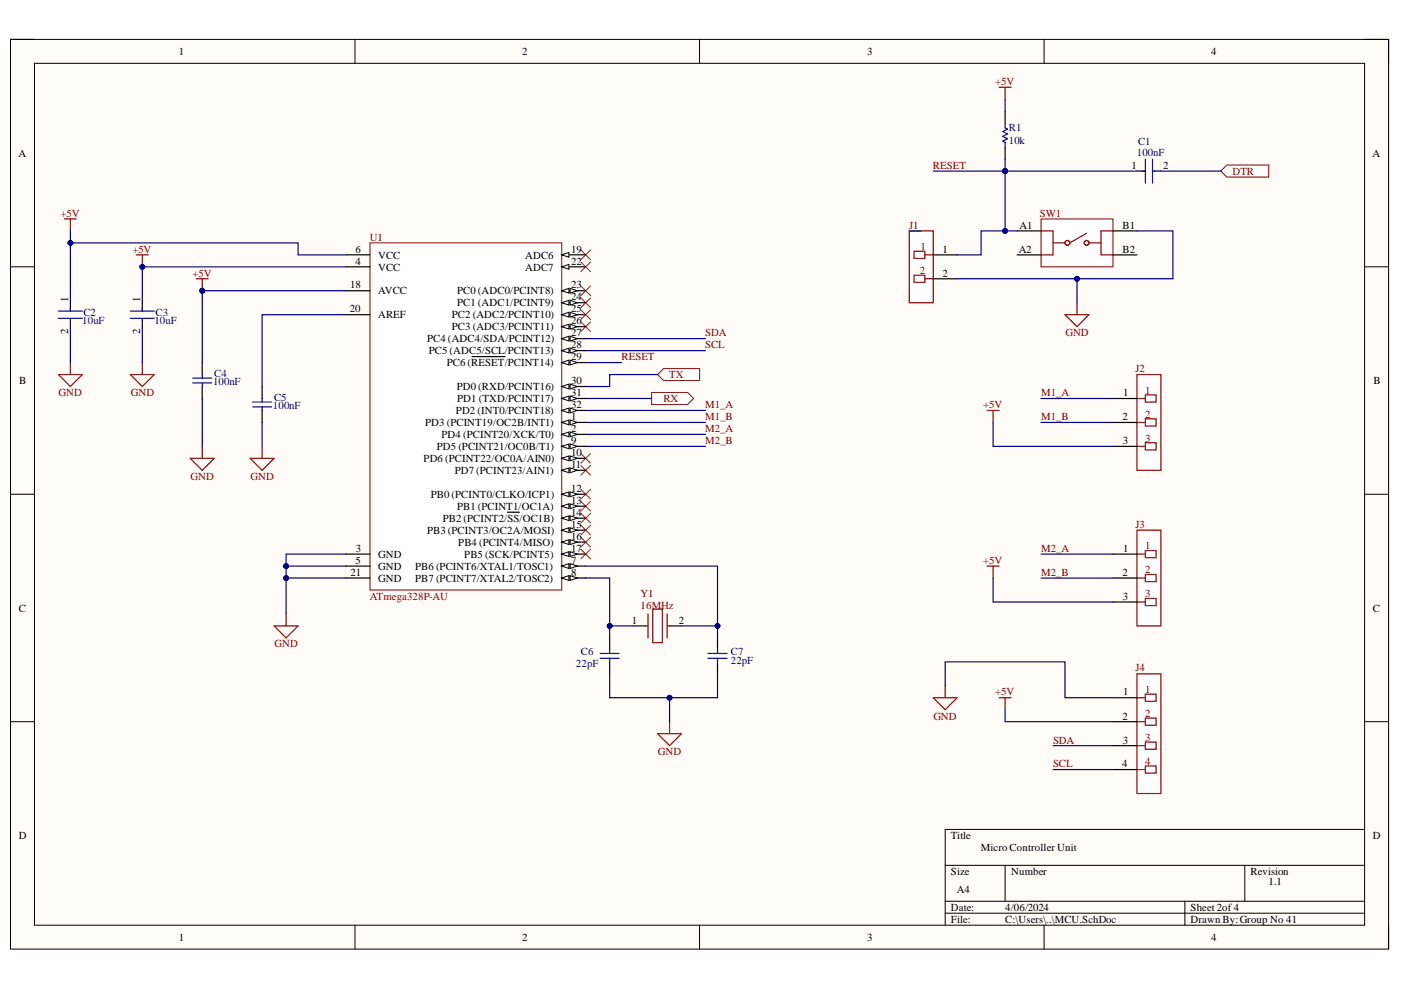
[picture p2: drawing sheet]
<svg xmlns="http://www.w3.org/2000/svg" width="297mm" height="210mm" viewBox="0 0 297 210" stroke-linecap="round" stroke-linejoin="round" font-family="sans-serif">
<path d="M2.2 8.4h292.2v192.8h-292.2z" fill-rule="evenodd" fill="#fffcf8"/>
<path d="M2.2 8.4h292.2v192.8h-292.2z" fill="none" stroke="#000" stroke-width=".21"/>
<path d="M7.3 13.4h282v182.8h-282z" fill-rule="evenodd" fill="#fffcf8"/>
<g fill="none" stroke="#000" stroke-width=".21">
<path d="M2.2 8.3h5.1M7.3 13.4h282v182.8h-282zM75.3 8.3v5.1M148.3 8.3v5.1M221.4 8.4v5M289.3 8.4h5.1v5M2.2 56.6h5.1M289.3 56.6h5.1M2.2 104.8h5.1M289.3 104.8h5.1M2.2 153h5.1M289.3 153h5.1"/>
<path d="M289.3 175.9h-88.9v20.3M75.3 196.2v5M148.3 196.2v5M200.4 183.5h88.9M200.4 191.1h88.9M200.4 193.6h88.9M213.1 183.5v7.6M221.4 196.2v5M251.2 191.1v5.1M263.9 183.5v7.6M294.4 196.2v5"/>
</g>
<path d="M41.6 59.1h2.5M42.9 59.1v2.5M40.3 97.2h5.1l-2.5 2.5zM42.9 94.6v2.6M53 97.2h5.1l-2.5 2.5zM55.6 94.6v2.6M58.1 132.7h5.1l-2.5 2.5zM60.7 130.2v2.5" fill="none" stroke="#800000" stroke-width=".25"/>
<circle cx="42.9" cy="61.6" r=".51" fill="#000080"/>
<circle cx="42.9" cy="61.6" r=".51" fill="none" stroke="#000080" stroke-width=".21"/>
<path d="M129.3 135.2v2.6M152.1 135.2v2.6M129.3 140.3v2.6M152.1 140.3v2.6" fill="none" stroke="#000" stroke-width=".25"/>
<path d="M127.2 138.5h4.1M127.2 139.6h4.1M129.3 137.8v.7M129.3 139.6v.7M150.1 138.5h4.1M150.1 139.6h4.1M152.1 137.8v.7M152.1 139.6v.7" fill="none" stroke="#00f" stroke-width=".25"/>
<path d="M139.4 155.6h5.1l-2.5 2.5zM142 153v2.6" fill="none" stroke="#800000" stroke-width=".25"/>
<path d="M220.7 46.4h15.3v10.2h-15.3z" fill-rule="evenodd" fill="#fff"/>
<path d="M220.7 46.4h15.3v10.2h-15.3z" fill="none" stroke="#800000" stroke-width=".21"/>
<path d="M213.1 23.6v2.5M213.1 31.2v2.5M215.6 49h5.1M215.6 54h5.1M236 49h5.1M236 54h5.1" fill="none" stroke="#000" stroke-width=".25"/>
<g fill="none" stroke="#800000" stroke-width=".25">
<path d="M220.7 49h2.6v5h-2.6M223.3 51.5h2.5M230.4 49.5l-3.6 2M230.9 51.5h2.5M236 49h-2.6v5h2.6"/>
<circle cx="226.3" cy="51.5" r=".51"/>
<circle cx="230.4" cy="51.5" r=".51"/>
</g>
<path d="M213.1 26.1v1l.5 .3-1 .5 1 .5-1 .5 1 .5-1 .5 .5 .3v1" fill="none" stroke="#00f" stroke-width=".25"/>
<path d="M192.8 49h5.1v15.2h-5.1z" fill-rule="evenodd" fill="#fff"/>
<path d="M192.8 49h5.1v15.2h-5.1z" fill="none" stroke="#800000" stroke-width=".25"/>
<path d="M193.8 53.3h2.3v1.5h-2.3z" fill-rule="evenodd" fill="#fff"/>
<path d="M193.8 53.3h2.3v1.5h-2.3zM196.1 54h1.8" fill="none" stroke="#800000" stroke-width=".25"/>
<path d="M193.8 58.3h2.3v1.6h-2.3z" fill-rule="evenodd" fill="#fff"/>
<path d="M193.8 58.3h2.3v1.6h-2.3zM196.1 59.1h1.8M225.8 66.7h5.1l-2.5 2.6zM228.4 64.2v2.5" fill="none" stroke="#800000" stroke-width=".25"/>
<path d="M241.1 36.3h1.7M244.6 36.3h1.5M197.9 54h5M197.9 59.1h5" fill="none" stroke="#000" stroke-width=".25"/>
<path d="M242.1 36.3h.7M242.8 33.7v5.1M244.4 33.7v5.1M244.6 36.3h.3" fill="none" stroke="#00f" stroke-width=".25"/>
<path d="M258.8 36.3l1.3-1.3h8.9v2.5h-8.9z" fill-rule="evenodd" fill="#fff"/>
<path d="M258.8 36.3l1.3-1.3h8.9v2.5h-8.9z" fill="none" stroke="#800000" stroke-width=".21"/>
<path d="M139.4 79.4l1.3-1.3h7.6v2.6h-7.6z" fill-rule="evenodd" fill="#fff"/>
<path d="M139.4 79.4l1.3-1.3h7.6v2.6h-7.6z" fill="none" stroke="#800000" stroke-width=".21"/>
<path d="M138.2 83.2h7.6l1.3 1.3-1.3 1.3h-7.6z" fill-rule="evenodd" fill="#fff"/>
<path d="M138.2 83.2h7.6l1.3 1.3-1.3 1.3h-7.6z" fill="none" stroke="#800000" stroke-width=".21"/>
<path d="M241.1 79.4h5v20.3h-5z" fill-rule="evenodd" fill="#fff"/>
<path d="M241.1 79.4h5v20.3h-5z" fill="none" stroke="#800000" stroke-width=".25"/>
<path d="M242.8 83.7h2.3v1.6h-2.3z" fill-rule="evenodd" fill="#fff"/>
<path d="M241.1 84.5h1.7M242.8 83.7h2.3v1.6h-2.3z" fill="none" stroke="#800000" stroke-width=".25"/>
<path d="M242.8 88.8h2.3v1.5h-2.3z" fill-rule="evenodd" fill="#fff"/>
<path d="M241.1 89.6h1.7M242.8 88.8h2.3v1.5h-2.3z" fill="none" stroke="#800000" stroke-width=".25"/>
<path d="M242.8 93.9h2.3v1.5h-2.3z" fill-rule="evenodd" fill="#fff"/>
<path d="M241.1 94.6h1.7M242.8 93.9h2.3v1.5h-2.3z" fill="none" stroke="#800000" stroke-width=".25"/>
<path d="M236 84.5h5.1M236 89.6h5.1M236 94.6h5.1" fill="none" stroke="#000" stroke-width=".25"/>
<path d="M241.1 112.4h5v20.3h-5z" fill-rule="evenodd" fill="#fff"/>
<path d="M241.1 112.4h5v20.3h-5z" fill="none" stroke="#800000" stroke-width=".25"/>
<path d="M242.8 116.7h2.3v1.5h-2.3z" fill-rule="evenodd" fill="#fff"/>
<path d="M241.1 117.5h1.7M242.8 116.7h2.3v1.5h-2.3z" fill="none" stroke="#800000" stroke-width=".25"/>
<path d="M242.8 121.8h2.3v1.5h-2.3z" fill-rule="evenodd" fill="#fff"/>
<path d="M241.1 122.6h1.7M242.8 121.8h2.3v1.5h-2.3z" fill="none" stroke="#800000" stroke-width=".25"/>
<path d="M242.8 126.9h2.3v1.5h-2.3z" fill-rule="evenodd" fill="#fff"/>
<path d="M241.1 127.6h1.7M242.8 126.9h2.3v1.5h-2.3z" fill="none" stroke="#800000" stroke-width=".25"/>
<path d="M236 117.5h5.1M236 122.6h5.1M236 127.6h5.1" fill="none" stroke="#000" stroke-width=".25"/>
<path d="M241.1 142.9h5v25.3h-5z" fill-rule="evenodd" fill="#fff"/>
<path d="M241.1 142.9h5v25.3h-5z" fill="none" stroke="#800000" stroke-width=".25"/>
<path d="M242.8 147.2h2.3v1.5h-2.3z" fill-rule="evenodd" fill="#fff"/>
<path d="M241.1 147.9h1.7M242.8 147.2h2.3v1.5h-2.3z" fill="none" stroke="#800000" stroke-width=".25"/>
<path d="M242.8 152.3h2.3v1.5h-2.3z" fill-rule="evenodd" fill="#fff"/>
<path d="M241.1 153h1.7M242.8 152.3h2.3v1.5h-2.3z" fill="none" stroke="#800000" stroke-width=".25"/>
<path d="M242.8 157.3h2.3v1.6h-2.3z" fill-rule="evenodd" fill="#fff"/>
<path d="M241.1 158.1h1.7M242.8 157.3h2.3v1.6h-2.3z" fill="none" stroke="#800000" stroke-width=".25"/>
<path d="M242.8 162.4h2.3v1.5h-2.3z" fill-rule="evenodd" fill="#fff"/>
<g fill="none" stroke="#800000" stroke-width=".25">
<path d="M211.8 18.5h2.6M213.1 18.5v2.5M13.7 46.4h2.5M14.9 46.4v2.6M28.9 54h2.5M30.2 54v2.6M12.4 79.4h5.1l-2.6 2.6zM14.9 76.9v2.5M27.6 79.4h5.1l-2.5 2.6zM30.2 76.9v2.5M209.3 87h2.5M210.6 87v2.6"/>
<path d="M209.3 120h2.5M210.6 120v2.6M197.9 147.9h5l-2.5 2.6zM200.4 145.4v2.5M211.8 147.9h2.6M213.1 147.9v2.6M241.1 163.2h1.7M242.8 162.4h2.3v1.5h-2.3z"/>
</g>
<path d="M14.9 64.2v1.8M14.9 67.7v1.6M30.2 64.2v1.8M30.2 67.7v1.6M42.9 76.9v2.5M42.9 82v2.5M55.6 82v2.5M55.6 87v2.6M236 147.9h5.1M236 153h5.1M236 158.1h5.1M236 163.2h5.1" fill="none" stroke="#000" stroke-width=".25"/>
<g fill="none" stroke="#f00" stroke-width=".21">
<path d="M123.2 55.6l2 2M123.2 53l2 2M125.2 55.6l-2 2M125.2 53l-2 2M123.2 68.2l2 2.1M123.2 65.7l2 2M123.2 63.2l2 2M123.2 60.6l2 2.1M125.2 68.2l-2 2.1M125.2 65.7l-2 2M125.2 63.2l-2 2M125.2 60.6l-2 2.1"/>
<path d="M123.2 98.7l2 2M123.2 96.2l2 2M125.2 98.7l-2 2M125.2 96.2l-2 2M123.2 116.5l2 2M123.2 113.9l2 2.1M123.2 111.4l2 2M123.2 108.9l2 2M123.2 106.3l2 2M123.2 103.8l2 2M125.2 116.5l-2 2M125.2 113.9l-2 2.1"/>
<path d="M125.2 111.4l-2 2M125.2 108.9l-2 2M125.2 106.3l-2 2M125.2 103.8l-2 2"/>
</g>
<g fill="none" stroke="#00f" stroke-width=".25">
<path d="M12.4 66h5.1M12.4 67.5h5.1M14.9 65.2v.8M14.9 67.7v.3M27.6 66h5.1M27.6 67.5h5.1M30.2 65.2v.8M30.2 67.7v.3M42.9 79.4v.8M40.8 80.2h4.1M40.8 81.2h4.1M42.9 81.2v.8"/>
<path d="M53.5 85.2h4.1M53.5 86.3h4.1M55.6 84.5v.7M55.6 86.3v.7"/>
</g>
<circle cx="30.2" cy="56.6" r=".51" fill="#000080"/>
<circle cx="30.2" cy="56.6" r=".51" fill="none" stroke="#000080" stroke-width=".21"/>
<path d="M138.4 129.2h2v7.1h-2z" fill-rule="evenodd" fill="#fff"/>
<path d="M136.9 132.7h.5M137.4 130.2v5M138.4 129.2h2v7.1h-2zM141.5 130.2v5M141.5 132.7h.5" fill="none" stroke="#800000" stroke-width=".25"/>
<path d="M134.3 132.7h2.6M142 132.7h2.5" fill="none" stroke="#000" stroke-width=".25"/>
<path d="M60.7 120h12.7" fill="none" stroke="#000080" stroke-width=".25"/>
<circle cx="60.7" cy="120" r=".51" fill="#000080"/>
<circle cx="60.7" cy="120" r=".51" fill="none" stroke="#000080" stroke-width=".21"/>
<path d="M60.7 122.6h12.7" fill="none" stroke="#000080" stroke-width=".25"/>
<circle cx="60.7" cy="122.6" r=".51" fill="#000080"/>
<circle cx="60.7" cy="122.6" r=".51" fill="none" stroke="#000080" stroke-width=".21"/>
<path d="M142 147.9v5.1" fill="none" stroke="#000080" stroke-width=".25"/>
<circle cx="142" cy="147.9" r=".51" fill="#000080"/>
<circle cx="142" cy="147.9" r=".51" fill="none" stroke="#000080" stroke-width=".21"/>
<path d="M213.1 33.7v2.6" fill="none" stroke="#000080" stroke-width=".25"/>
<circle cx="213.1" cy="36.3" r=".51" fill="#000080"/>
<circle cx="213.1" cy="36.3" r=".51" fill="none" stroke="#000080" stroke-width=".21"/>
<path d="M213.1 21v2.6M215.6 49h-7.6v5h-5.1M124.2 76.9h7.6" fill="none" stroke="#000080" stroke-width=".25"/>
<circle cx="213.1" cy="49" r=".51" fill="#000080"/>
<circle cx="213.1" cy="49" r=".51" fill="none" stroke="#000080" stroke-width=".21"/>
<path d="M197.9 36.3h15.2" fill="none" stroke="#000080" stroke-width=".25"/>
<circle cx="213.1" cy="36.3" r=".51" fill="#000080"/>
<circle cx="213.1" cy="36.3" r=".51" fill="none" stroke="#000080" stroke-width=".21"/>
<path d="M241.1 49h7.6v10.1h-45.8" fill="none" stroke="#000080" stroke-width=".25"/>
<circle cx="228.4" cy="59.1" r=".51" fill="#000080"/>
<circle cx="228.4" cy="59.1" r=".51" fill="none" stroke="#000080" stroke-width=".21"/>
<path d="M228.4 59.1v5.1" fill="none" stroke="#000080" stroke-width=".25"/>
<circle cx="228.4" cy="59.1" r=".51" fill="#000080"/>
<circle cx="228.4" cy="59.1" r=".51" fill="none" stroke="#000080" stroke-width=".21"/>
<path d="M213.1 36.3v12.7" fill="none" stroke="#000080" stroke-width=".25"/>
<circle cx="213.1" cy="36.3" r=".51" fill="#000080"/>
<circle cx="213.1" cy="36.3" r=".51" fill="none" stroke="#000080" stroke-width=".21"/>
<circle cx="213.1" cy="49" r=".51" fill="#000080"/>
<circle cx="213.1" cy="49" r=".51" fill="none" stroke="#000080" stroke-width=".21"/>
<path d="M213.1 36.3h28M246.1 36.3h12.7M124.2 84.5h14" fill="none" stroke="#000080" stroke-width=".25"/>
<circle cx="213.1" cy="36.3" r=".51" fill="#000080"/>
<circle cx="213.1" cy="36.3" r=".51" fill="none" stroke="#000080" stroke-width=".21"/>
<g fill="none" stroke="#000080" stroke-width=".25">
<path d="M192.8 49h2.5M14.9 69.3v7.6M30.2 69.3v7.6M42.9 61.6h30.5M124.2 71.8h25.4M124.2 74.3h25.4M139.4 79.4h-10.1v2.6h-5.1M42.9 84.5v10.1M55.6 89.6v5M124.2 87h25.4M124.2 89.6h25.4M124.2 92.1h25.4"/>
<path d="M124.2 94.6h25.4M210.6 89.6v5h25.4M220.7 89.6h15.3M220.7 84.5h15.3M220.7 117.5h15.3M210.6 122.6v5h25.4M220.7 122.6h15.3M213.1 150.5v2.5h22.9M223.3 158.1h12.7M223.3 163.2h12.7"/>
</g>
<circle cx="42.9" cy="61.6" r=".51" fill="#000080"/>
<circle cx="42.9" cy="61.6" r=".51" fill="none" stroke="#000080" stroke-width=".21"/>
<path d="M42.9 61.6v15.3M73.4 66.7h-17.8v15.3" fill="none" stroke="#000080" stroke-width=".25"/>
<circle cx="42.9" cy="61.6" r=".51" fill="#000080"/>
<circle cx="42.9" cy="61.6" r=".51" fill="none" stroke="#000080" stroke-width=".21"/>
<path d="M129.3 132.7h5" fill="none" stroke="#000080" stroke-width=".25"/>
<circle cx="129.3" cy="132.7" r=".51" fill="#000080"/>
<circle cx="129.3" cy="132.7" r=".51" fill="none" stroke="#000080" stroke-width=".21"/>
<path d="M73.4 56.6h-43.2v7.6" fill="none" stroke="#000080" stroke-width=".25"/>
<circle cx="30.2" cy="56.6" r=".51" fill="#000080"/>
<circle cx="30.2" cy="56.6" r=".51" fill="none" stroke="#000080" stroke-width=".21"/>
<path d="M14.9 51.5h48.3v2.5h10.2" fill="none" stroke="#000080" stroke-width=".25"/>
<circle cx="14.9" cy="51.5" r=".51" fill="#000080"/>
<circle cx="14.9" cy="51.5" r=".51" fill="none" stroke="#000080" stroke-width=".21"/>
<path d="M129.3 142.9v5h22.8v-5M200.4 145.4v-5.1h25.4v7.6h10.2" fill="none" stroke="#000080" stroke-width=".25"/>
<circle cx="142" cy="147.9" r=".51" fill="#000080"/>
<circle cx="142" cy="147.9" r=".51" fill="none" stroke="#000080" stroke-width=".21"/>
<path d="M144.5 132.7h7.6" fill="none" stroke="#000080" stroke-width=".25"/>
<circle cx="152.1" cy="132.7" r=".51" fill="#000080"/>
<circle cx="152.1" cy="132.7" r=".51" fill="none" stroke="#000080" stroke-width=".21"/>
<path d="M73.4 117.5h-12.7v12.7" fill="none" stroke="#000080" stroke-width=".25"/>
<circle cx="60.7" cy="120" r=".51" fill="#000080"/>
<circle cx="60.7" cy="120" r=".51" fill="none" stroke="#000080" stroke-width=".21"/>
<circle cx="60.7" cy="122.6" r=".51" fill="#000080"/>
<circle cx="60.7" cy="122.6" r=".51" fill="none" stroke="#000080" stroke-width=".21"/>
<path d="M124.2 122.6h5.1v12.6" fill="none" stroke="#000080" stroke-width=".25"/>
<circle cx="129.3" cy="132.7" r=".51" fill="#000080"/>
<circle cx="129.3" cy="132.7" r=".51" fill="none" stroke="#000080" stroke-width=".21"/>
<path d="M124.2 120h27.9v15.2" fill="none" stroke="#000080" stroke-width=".25"/>
<circle cx="152.1" cy="132.7" r=".51" fill="#000080"/>
<circle cx="152.1" cy="132.7" r=".51" fill="none" stroke="#000080" stroke-width=".21"/>
<path d="M14.9 49v15.2" fill="none" stroke="#000080" stroke-width=".25"/>
<circle cx="14.9" cy="51.5" r=".51" fill="#000080"/>
<circle cx="14.9" cy="51.5" r=".51" fill="none" stroke="#000080" stroke-width=".21"/>
<path d="M78.4 51.5h40.7v73.6h-40.7z" fill-rule="evenodd" fill="#fff"/>
<path d="M78.4 51.5h40.7v73.6h-40.7z" fill="none" stroke="#800000" stroke-width=".21"/>
<path d="M119.1 76.9h5.1" fill="none" stroke="#000" stroke-width=".25"/>
<path d="M119.1 76.9l1.5-.5v1z" fill="#f8fcff"/>
<path d="M119.1 76.9l1.5-.5v1z" fill="none" stroke="#000" stroke-width=".21"/>
<path d="M120.9 76.4l1.5 .5-1.5 .5z" fill="#f8fcff"/>
<path d="M120.9 76.4l1.5 .5-1.5 .5z" fill="none" stroke="#000" stroke-width=".21"/>
<path d="M100.1 75.6h7M119.1 82h5.1" fill="none" stroke="#000" stroke-width=".25"/>
<path d="M119.1 82l1.5-.6v1.1z" fill="#f8fcff"/>
<path d="M119.1 82l1.5-.6v1.1z" fill="none" stroke="#000" stroke-width=".21"/>
<path d="M120.9 81.4l1.5 .6-1.5 .5z" fill="#f8fcff"/>
<path d="M120.9 81.4l1.5 .6-1.5 .5z" fill="none" stroke="#000" stroke-width=".21"/>
<path d="M119.1 84.5h5.1" fill="none" stroke="#000" stroke-width=".25"/>
<path d="M119.1 84.5l1.5-.5v1z" fill="#f8fcff"/>
<path d="M119.1 84.5l1.5-.5v1z" fill="none" stroke="#000" stroke-width=".21"/>
<path d="M120.9 84l1.5 .5-1.5 .5z" fill="#f8fcff"/>
<path d="M120.9 84l1.5 .5-1.5 .5z" fill="none" stroke="#000" stroke-width=".21"/>
<path d="M119.1 87h5.1" fill="none" stroke="#000" stroke-width=".25"/>
<path d="M119.1 87l1.5-.5v1z" fill="#f8fcff"/>
<path d="M119.1 87l1.5-.5v1z" fill="none" stroke="#000" stroke-width=".21"/>
<path d="M120.9 86.5l1.5 .5-1.5 .5z" fill="#f8fcff"/>
<path d="M120.9 86.5l1.5 .5-1.5 .5z" fill="none" stroke="#000" stroke-width=".21"/>
<path d="M73.4 54h5M119.1 92.1h5.1M119.1 94.6h5.1M119.1 97.2h5.1M73.4 120h5M119.1 120h5.1M119.1 122.6h5.1" fill="none" stroke="#000" stroke-width=".25"/>
<path d="M119.1 97.2l1.5-.5v1z" fill="#f8fcff"/>
<path d="M119.1 97.2l1.5-.5v1z" fill="none" stroke="#000" stroke-width=".21"/>
<path d="M120.9 96.7l1.5 .5-1.5 .5z" fill="#f8fcff"/>
<path d="M120.9 96.7l1.5 .5-1.5 .5z" fill="none" stroke="#000" stroke-width=".21"/>
<path d="M119.1 99.7h5.1" fill="none" stroke="#000" stroke-width=".25"/>
<path d="M119.1 99.7l1.5-.5v1z" fill="#f8fcff"/>
<path d="M119.1 99.7l1.5-.5v1z" fill="none" stroke="#000" stroke-width=".21"/>
<path d="M120.9 99.2l1.5 .5-1.5 .5z" fill="#f8fcff"/>
<path d="M120.9 99.2l1.5 .5-1.5 .5z" fill="none" stroke="#000" stroke-width=".21"/>
<path d="M119.1 104.8h5.1" fill="none" stroke="#000" stroke-width=".25"/>
<path d="M119.1 104.8l1.5-.5v1z" fill="#f8fcff"/>
<path d="M119.1 104.8l1.5-.5v1z" fill="none" stroke="#000" stroke-width=".21"/>
<path d="M120.9 104.3l1.5 .5-1.5 .5z" fill="#f8fcff"/>
<path d="M120.9 104.3l1.5 .5-1.5 .5z" fill="none" stroke="#000" stroke-width=".21"/>
<path d="M119.1 107.3h5.1" fill="none" stroke="#000" stroke-width=".25"/>
<path d="M119.1 107.3l1.5-.5v1z" fill="#f8fcff"/>
<path d="M119.1 107.3l1.5-.5v1z" fill="none" stroke="#000" stroke-width=".21"/>
<path d="M120.9 106.8l1.5 .5-1.5 .5z" fill="#f8fcff"/>
<path d="M120.9 106.8l1.5 .5-1.5 .5z" fill="none" stroke="#000" stroke-width=".21"/>
<path d="M119.1 109.9h5.1" fill="none" stroke="#000" stroke-width=".25"/>
<path d="M119.1 109.9l1.5-.5v1z" fill="#f8fcff"/>
<path d="M119.1 109.9l1.5-.5v1z" fill="none" stroke="#000" stroke-width=".21"/>
<path d="M120.9 109.4l1.5 .5-1.5 .5z" fill="#f8fcff"/>
<path d="M120.9 109.4l1.5 .5-1.5 .5z" fill="none" stroke="#000" stroke-width=".21"/>
<path d="M107.6 108.6h2.5M119.1 112.4h5.1" fill="none" stroke="#000" stroke-width=".25"/>
<path d="M119.1 112.4l1.5-.5v1z" fill="#f8fcff"/>
<path d="M119.1 112.4l1.5-.5v1z" fill="none" stroke="#000" stroke-width=".21"/>
<path d="M120.9 111.9l1.5 .5-1.5 .5z" fill="#f8fcff"/>
<path d="M120.9 111.9l1.5 .5-1.5 .5z" fill="none" stroke="#000" stroke-width=".21"/>
<path d="M119.1 114.9h5.1" fill="none" stroke="#000" stroke-width=".25"/>
<path d="M119.1 114.9l1.5-.5v1.1z" fill="#f8fcff"/>
<path d="M119.1 114.9l1.5-.5v1.1z" fill="none" stroke="#000" stroke-width=".21"/>
<path d="M120.9 114.4l1.5 .5-1.5 .6z" fill="#f8fcff"/>
<path d="M120.9 114.4l1.5 .5-1.5 .6z" fill="none" stroke="#000" stroke-width=".21"/>
<path d="M119.1 117.5h5.1" fill="none" stroke="#000" stroke-width=".25"/>
<path d="M119.1 117.5l1.5-.5v1z" fill="#f8fcff"/>
<path d="M119.1 117.5l1.5-.5v1z" fill="none" stroke="#000" stroke-width=".21"/>
<path d="M120.9 117l1.5 .5-1.5 .5z" fill="#f8fcff"/>
<path d="M120.9 117l1.5 .5-1.5 .5z" fill="none" stroke="#000" stroke-width=".21"/>
<path d="M73.4 61.6h5M73.4 66.7h5M119.1 61.6h5.1M73.4 122.6h5" fill="none" stroke="#000" stroke-width=".25"/>
<path d="M119.1 61.6l1.5-.5v1.1z" fill="#f8fcff"/>
<path d="M119.1 61.6l1.5-.5v1.1z" fill="none" stroke="#000" stroke-width=".21"/>
<path d="M120.9 61.1l1.5 .5-1.5 .6z" fill="#f8fcff"/>
<path d="M120.9 61.1l1.5 .5-1.5 .6z" fill="none" stroke="#000" stroke-width=".21"/>
<path d="M119.1 64.2h5.1" fill="none" stroke="#000" stroke-width=".25"/>
<path d="M119.1 64.2l1.5-.5v1z" fill="#f8fcff"/>
<path d="M119.1 64.2l1.5-.5v1z" fill="none" stroke="#000" stroke-width=".21"/>
<path d="M120.9 63.7l1.5 .5-1.5 .5z" fill="#f8fcff"/>
<path d="M120.9 63.7l1.5 .5-1.5 .5z" fill="none" stroke="#000" stroke-width=".21"/>
<path d="M119.1 66.7h5.1" fill="none" stroke="#000" stroke-width=".25"/>
<path d="M119.1 66.7l1.5-.5v1z" fill="#f8fcff"/>
<path d="M119.1 66.7l1.5-.5v1z" fill="none" stroke="#000" stroke-width=".21"/>
<path d="M120.9 66.2l1.5 .5-1.5 .5z" fill="#f8fcff"/>
<path d="M120.9 66.2l1.5 .5-1.5 .5z" fill="none" stroke="#000" stroke-width=".21"/>
<path d="M119.1 69.3h5.1" fill="none" stroke="#000" stroke-width=".25"/>
<path d="M119.1 69.3l1.5-.5v1z" fill="#f8fcff"/>
<path d="M119.1 69.3l1.5-.5v1z" fill="none" stroke="#000" stroke-width=".21"/>
<path d="M120.9 68.8l1.5 .5-1.5 .5z" fill="#f8fcff"/>
<path d="M120.9 68.8l1.5 .5-1.5 .5z" fill="none" stroke="#000" stroke-width=".21"/>
<path d="M119.1 71.8h5.1" fill="none" stroke="#000" stroke-width=".25"/>
<path d="M119.1 71.8l1.5-.5v1z" fill="#f8fcff"/>
<path d="M119.1 71.8l1.5-.5v1z" fill="none" stroke="#000" stroke-width=".21"/>
<path d="M120.9 71.3l1.5 .5-1.5 .5z" fill="#f8fcff"/>
<path d="M120.9 71.3l1.5 .5-1.5 .5z" fill="none" stroke="#000" stroke-width=".21"/>
<path d="M119.1 74.3h5.1" fill="none" stroke="#000" stroke-width=".25"/>
<path d="M119.1 74.3l1.5-.5v1z" fill="#f8fcff"/>
<path d="M119.1 74.3l1.5-.5v1z" fill="none" stroke="#000" stroke-width=".21"/>
<path d="M120.9 73.8l1.5 .5-1.5 .5z" fill="#f8fcff"/>
<path d="M120.9 73.8l1.5 .5-1.5 .5z" fill="none" stroke="#000" stroke-width=".21"/>
<path d="M73.4 56.6h5M119.1 54h5.1M73.4 117.5h5" fill="none" stroke="#000" stroke-width=".25"/>
<path d="M119.1 54l1.5-.5v1z" fill="#f8fcff"/>
<path d="M119.1 54l1.5-.5v1z" fill="none" stroke="#000" stroke-width=".21"/>
<path d="M119.1 56.6h5.1" fill="none" stroke="#000" stroke-width=".25"/>
<path d="M119.1 56.6l1.5-.5v1z" fill="#f8fcff"/>
<path d="M119.1 56.6l1.5-.5v1z" fill="none" stroke="#000" stroke-width=".21"/>
<path d="M119.1 89.6h5.1" fill="none" stroke="#000" stroke-width=".25"/>
<path d="M119.1 89.6l1.5-.5v1z" fill="#f8fcff"/>
<path d="M119.1 89.6l1.5-.5v1z" fill="none" stroke="#000" stroke-width=".21"/>
<path d="M120.9 89.1l1.5 .5-1.5 .5z" fill="#f8fcff"/>
<path d="M120.9 89.1l1.5 .5-1.5 .5z" fill="none" stroke="#000" stroke-width=".21"/>
<g font-size="2.3">
<text x="37.9" y="11.7">1</text>
<text x="110.7" y="11.7">2</text>
<text x="183.9" y="11.7">3</text>
<text x="256.8" y="11.7">4</text>
<text x="3.9" y="33.3">A</text>
<text x="239.9" y="35.8">1</text>
<text x="246.6" y="35.8">2</text>
<text x="291" y="33.3">A</text>
<text x="75.4" y="53.6">6</text>
<text x="121.1" y="53.6">19</text>
<text x="199.8" y="53.6">1</text>
<text x="216" y="53.6">A2</text>
<text x="216.2" y="48.5">A1</text>
<text x="238" y="53.6">B2</text>
<text x="238" y="48.5">B1</text>
<text x="75.4" y="56.1">4</text>
<text x="80.2" y="54.8">VCC</text>
<text x="80.2" y="57.4">VCC</text>
<text x="111.4" y="54.8">ADC6</text>
<text x="111.4" y="57.4">ADC7</text>
<text x="121.1" y="56.1">22</text>
<text x="199.8" y="58.6">2</text>
<text x="14.5" y="64" transform="rotate(-90 14.5 64)">1</text>
<text x="29.7" y="64" transform="rotate(-90 29.7 64)">1</text>
<text x="74.3" y="61.2">18</text>
<text x="80.2" y="62.4">AVCC</text>
<text x="96.9" y="62.4">PC0 (ADC0/PCINT8)</text>
<text x="96.9" y="65">PC1 (ADC1/PCINT9)</text>
<text x="121.1" y="61.2">23</text>
<text x="121.1" y="63.7">24</text>
<text x="14.5" y="70.8" transform="rotate(-90 14.5 70.8)">2</text>
<text x="29.7" y="70.8" transform="rotate(-90 29.7 70.8)">2</text>
<text x="74.2" y="66.2">20</text>
<text x="80.2" y="67.5">AREF</text>
<text x="95.8" y="67.5">PC2 (ADC2/PCINT10)</text>
<text x="95.8" y="70">PC3 (ADC3/PCINT11)</text>
<text x="121.1" y="66.2">25</text>
<text x="121.1" y="68.8">26</text>
<text x="121.1" y="71.3">27</text>
<text x="90.6" y="72.6">PC4 (ADC4/SDA/PCINT12)</text>
<text x="90.9" y="75.1">PC5 (ADC5/SCL/PCINT13)</text>
<text x="94.7" y="77.6">PC6 (RESET/PCINT14)</text>
<text x="121.1" y="76.4">29</text>
<text x="121.1" y="73.8">28</text>
<text x="4.1" y="81.4">B</text>
<text x="96.8" y="82.7">PD0 (RXD/PCINT16)</text>
<text x="121.1" y="81.4">30</text>
<text x="121.1" y="84">31</text>
<text x="238.1" y="84">1</text>
<text x="291.2" y="81.4">B</text>
<text x="96.7" y="87.8">PD2 (INT0/PCINT18)</text>
<text x="96.9" y="85.2">PD1 (TXD/PCINT17)</text>
<text x="121.1" y="86.5">32</text>
<text x="121.1" y="89.1">1</text>
<text x="238" y="89.1">2</text>
<text x="90.2" y="90.4">PD3 (PCINT19/OC2B/INT1)</text>
<text x="92.6" y="95.5">PD5 (PCINT21/OC0B/T1)</text>
<text x="93.6" y="92.9">PD4 (PCINT20/XCK/T0)</text>
<text x="121.1" y="91.7">2</text>
<text x="121.1" y="94.2">9</text>
<text x="238.1" y="94.2">3</text>
<text x="89.8" y="98">PD6 (PCINT22/OC0A/AIN0)</text>
<text x="96.4" y="100.5">PD7 (PCINT23/AIN1)</text>
<text x="121.1" y="96.7">10</text>
<text x="121.1" y="99.3">11</text>
<text x="91.3" y="105.6">PB0 (PCINT0/CLKO/ICP1)</text>
<text x="121.1" y="104.3">12</text>
<text x="121.1" y="106.9">13</text>
<text x="90.6" y="113.2">PB3 (PCINT3/OC2A/MOSI)</text>
<text x="93.9" y="110.7">PB2 (PCINT2/SS/OC1B)</text>
<text x="96.9" y="108.1">PB1 (PCINT1/OC1A)</text>
<text x="121.1" y="109.4">14</text>
<text x="121.1" y="111.9">15</text>
<text x="75.4" y="119.5">5</text>
<text x="75.4" y="117">3</text>
<text x="80.2" y="118.3">GND</text>
<text x="97.2" y="115.7">PB4 (PCINT4/MISO)</text>
<text x="98.4" y="118.3">PB5 (SCK/PCINT5)</text>
<text x="121.1" y="119.5">7</text>
<text x="121.1" y="114.5">16</text>
<text x="121.1" y="117">17</text>
<text x="238.1" y="117">1</text>
<text x="74.3" y="122.1">21</text>
<text x="80.2" y="120.8">GND</text>
<text x="80.2" y="123.3">GND</text>
<text x="88" y="120.8">PB6 (PCINT6/XTAL1/TOSC1)</text>
<text x="88" y="123.3">PB7 (PCINT7/XTAL2/TOSC2)</text>
<text x="121.1" y="122.1">8</text>
<text x="238" y="122.1">2</text>
<text x="4" y="129.7">C</text>
<text x="238.1" y="127.1">3</text>
<text x="291.1" y="129.7">C</text>
<text x="134" y="132.2">1</text>
<text x="143.9" y="132.2">2</text>
<text x="238.1" y="147.4">1</text>
<text x="238" y="152.6">2</text>
<text x="238.1" y="157.6">3</text>
<text x="237.9" y="162.7">4</text>
<text x="4" y="177.9">D</text>
<text x="201.6" y="177.9">Title</text>
<text x="291.1" y="177.9">D</text>
<text x="201.6" y="185.5">Size</text>
<text x="208" y="180.5">Micro Controller Unit</text>
<text x="214.4" y="185.5">Number</text>
<text x="265.1" y="185.5">Revision</text>
<text x="202.9" y="189.3">A4</text>
<text x="268.9" y="187.5">1.1</text>
<text x="201.6" y="193.1">Date:</text>
<text x="201.6" y="195.7">File:</text>
<text x="213.1" y="193.1">4/06/2024</text>
<text x="213.1" y="195.7">C:\Users\..\MCU.SchDoc</text>
<text x="252.4" y="193.1">Sheet 2of4</text>
<text x="252.4" y="195.7">Drawn By:Group No 41</text>
<text x="37.9" y="199.5">1</text>
<text x="110.7" y="199.5">2</text>
<text x="183.9" y="199.5">3</text>
<text x="256.8" y="199.5">4</text>
</g>
<g font-size="2.3" fill="#800000">
<text x="211" y="18">+5V</text>
<text x="197.8" y="35.8">RESET</text>
<text x="261.3" y="37.1">DTR</text>
<text x="12.9" y="46">+5V</text>
<text x="220.5" y="46">SW1</text>
<text x="28.1" y="53.6">+5V</text>
<text x="78.4" y="51">U1</text>
<text x="192.7" y="48.5">J1</text>
<text x="195.2" y="53.1">1</text>
<text x="40.8" y="58.6">+5V</text>
<text x="195" y="58.1">2</text>
<text x="149.5" y="71.3">SDA</text>
<text x="225.9" y="71.3">GND</text>
<text x="131.8" y="76.4">RESET</text>
<text x="149.5" y="73.8">SCL</text>
<text x="12.4" y="84">GND</text>
<text x="27.7" y="84">GND</text>
<text x="141.9" y="80.2">TX</text>
<text x="220.7" y="84">M1_A</text>
<text x="240.8" y="78.9">J2</text>
<text x="242.8" y="83.5">1</text>
<text x="140.6" y="85.2">RX</text>
<text x="149.5" y="86.5">M1_A</text>
<text x="149.5" y="89.1">M1_B</text>
<text x="208.5" y="86.5">+5V</text>
<text x="220.7" y="89.1">M1_B</text>
<text x="242.8" y="88.5">2</text>
<text x="149.5" y="91.7">M2_A</text>
<text x="149.5" y="94.2">M2_B</text>
<text x="242.8" y="93.7">3</text>
<text x="40.4" y="101.8">GND</text>
<text x="53.1" y="101.8">GND</text>
<text x="240.8" y="111.9">J3</text>
<text x="208.5" y="119.5">+5V</text>
<text x="220.7" y="117">M2_A</text>
<text x="242.8" y="116.5">1</text>
<text x="220.7" y="122.1">M2_B</text>
<text x="242.8" y="121.6">2</text>
<text x="78.4" y="127.1">ATmega328P-AU</text>
<text x="135.8" y="129.2">16MHz</text>
<text x="135.8" y="126.6">Y1</text>
<text x="242.8" y="126.6">3</text>
<text x="58.2" y="137.3">GND</text>
<text x="240.8" y="142.4">J4</text>
<text x="211" y="147.4">+5V</text>
<text x="242.8" y="146.9">1</text>
<text x="197.9" y="152.6">GND</text>
<text x="242.8" y="152.1">2</text>
<text x="139.5" y="160.2">GND</text>
<text x="223.3" y="157.6">SDA</text>
<text x="242.8" y="157.1">3</text>
<text x="223.3" y="162.7">SCL</text>
<text x="242.8" y="162.2">4</text>
</g>
<g font-size="2.3" fill="#000080">
<text x="213.9" y="27.9">R1</text>
<text x="213.9" y="30.5">10k</text>
<text x="241" y="33">100nF</text>
<text x="241.3" y="30.8">C1</text>
<text x="17.4" y="68.8">10uF</text>
<text x="17.7" y="67">C2</text>
<text x="32.7" y="68.8">10uF</text>
<text x="33" y="67">C3</text>
<text x="45.2" y="81.7">100nF</text>
<text x="45.4" y="79.9">C4</text>
<text x="57.8" y="86.8">100nF</text>
<text x="58.1" y="85">C5</text>
<text x="122.1" y="141.3">22pF</text>
<text x="123.1" y="138.8">C6</text>
<text x="154.9" y="140.8">22pF</text>
<text x="154.9" y="138.8">C7</text>
</g>
<g font-size="1.1">
<text x="118.5" y="92.5">PIU102</text>
<text x="118.5" y="94.9">PIU109</text>
<text x="118.5" y="120.3">PIU107</text>
<text x="118.5" y="122.8">PIU108</text>
</g>
</svg>
